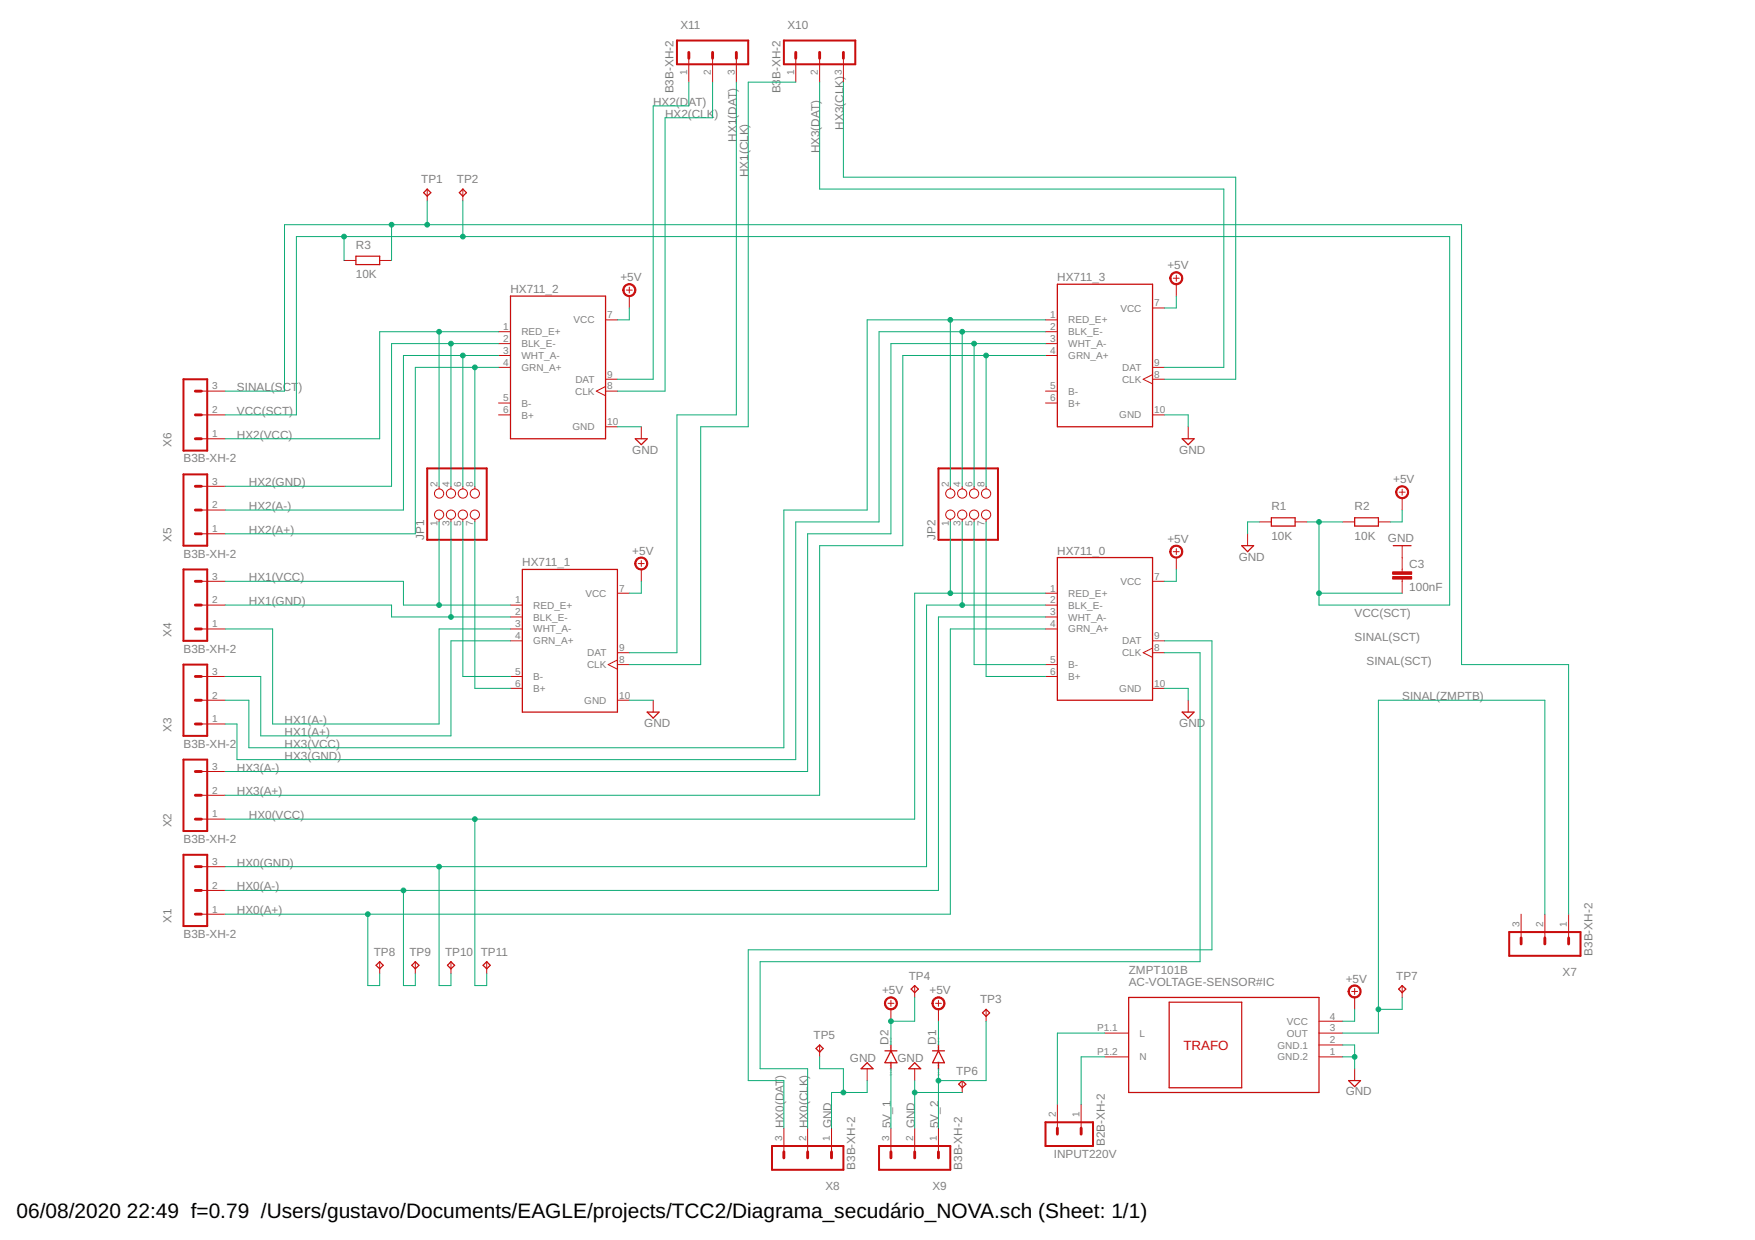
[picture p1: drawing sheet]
<svg xmlns="http://www.w3.org/2000/svg" width="297mm" height="210mm" viewBox="0 0 297 210" stroke-linecap="round" stroke-linejoin="round" font-family="sans-serif">
<g fill="none" stroke="#c90d0c" stroke-width=".21">
<path d="M72.3 32l.6 .6-.6 .6-.6-.6zM78.3 32l.7 .6-.7 .6-.6-.6zM60.2 43.4h4.1v1.4h-4.1zM86.4 50.1h16.1v24.2h-16.1zM179 48.1h16.1v24.1h-16.1zM107.5 74.3h2l-1 1zM200.1 74.3h2l-1 1zM88.4 96.4h16.1v24.1h-16.1zM179 94.4h16.1v24.1h-16.1zM210.2 92.4h2l-1 1zM215.2 87.7h4v1.3h-4zM229.3 87.7h4v1.3h-4z"/>
<path d="M235.8 92.4h3M109.5 120.5h2l-.9 1.1zM200.1 120.5h2l-1 1.1zM63.6 163.4l.7-.6 .6 .6-.6 .6zM70.3 162.8l.6 .6-.6 .6-.6-.6zM76.3 162.8l.6 .6-.6 .6-.6-.6zM81.8 163.4l.6-.6 .6 .6-.6 .6zM138.1 177.5l.6-.6 .6 .6-.6 .6zM146.8 179.9l1 1h-2zM149.8 177.9h2M150.8 177.9l1 2h-2zM150.8 176.9v1"/>
<path d="M150.8 179.9v1M154.2 167.4l.6-.6 .6 .6-.6 .6zM154.8 179.9l1 1h-2zM157.8 177.9h2.1M158.8 177.9l1.1 2h-2.1zM158.8 176.9v1M158.8 179.9v1M166.3 171.4l.6-.5 .6 .5-.6 .7zM191 168.8h32.2v16.1h-32.2zM197.9 169.7h12.3v14.4h-12.3zM236.7 167.4l.6-.6 .6 .6-.6 .6zM162.9 182.9l.6 .6-.6 .6-.6-.6z"/>
<path d="M228.3 182.9h2l-1 1z"/>
</g>
<g fill="none" stroke="#c90d0c" stroke-width=".17">
<path d="M116.6 9.9v4M120.6 9.9v4M124.6 9.9v4M134.7 9.9v4M138.7 9.9v4M142.7 9.9v4M72.3 32v2M78.3 32v2M58.2 44.1h2M64.3 44.1h2M84.4 56.2h2M84.4 58.2h2"/>
<path d="M102.5 54.1h2M106 49.1h1M106.5 48.6v1M106.5 50.1v2M177 56.2h2M177 58.2h2M177 54.1h2M195.1 52.1h2M198.6 47.1h1M199.1 46.6v1M199.1 48.1v2M34.1 66.2h4"/>
<path d="M34.1 70.2h4M34.1 74.3h4M84.4 60.2h2M84.4 62.2h2M84.4 68.2h2M84.4 70.2h2M102.5 72.2h2M102.5 65.4l-1.6 .8 1.6 .8M102.5 66.2h2M102.5 64.2h2M108.5 72.2v2.1M177 60.2h2"/>
<path d="M177 66.2h2M177 68.2h2M195.1 62.2h2M195.1 64.2h2M195.1 70.2h2M195.1 63.4l-1.6 .8 1.6 .8M201.1 72.2v2.1M34.1 98.4h4M34.1 90.4h4M34.1 86.3h4M34.1 82.3h4M74.3 82.3v.5"/>
<path d="M74.3 87.9v.4M76.3 82.3v.5M76.3 87.9v.4M78.3 82.3v.5M78.3 87.9v.4M80.4 82.3v.5M80.4 87.9v.4M108 95.4h1M108.5 94.9v1M108.5 96.4v2M160.8 82.3v.5M160.8 87.9v.4"/>
<path d="M162.9 82.3v.5M162.9 87.9v.4M164.9 82.3v.5M164.9 87.9v.4M166.9 82.3v.5M166.9 87.9v.4M195.1 98.4h2M198.6 93.4h1M199.1 92.9v1M199.1 94.4v2M211.2 90.4v2M213.2 88.3h2"/>
<path d="M219.2 88.3h2M227.3 88.3h2M233.3 88.3h2M236.8 83.3h1M237.3 82.8v1M237.3 84.3v2M237.3 92.4v4.4M237.3 98v2.4M34.1 102.4h4M34.1 106.5h4M34.1 114.5h4M34.1 118.5h4"/>
<path d="M86.4 102.4h2M86.4 104.4h2M86.4 106.5h2M86.4 116.5h2M86.4 108.5h2M86.4 114.5h2M104.5 100.4h2M104.5 110.5h2M104.5 112.5h2M104.5 118.5h2M104.5 111.7l-1.6 .8 1.6 .8M110.6 118.5v2"/>
<path d="M177 100.4h2M177 102.4h2M177 104.4h2M177 106.5h2M177 112.5h2M177 114.5h2M195.1 116.5h2M195.1 109.7l-1.6 .8 1.6 .8M195.1 110.5h2M195.1 108.5h2M201.1 118.5v2M34.1 138.7h4"/>
<path d="M34.1 134.6h4M34.1 130.6h4M34.1 122.6h4M34.1 154.7h4M34.1 150.7h4M34.1 146.7h4M257.5 154.7v4.1M261.5 154.7v4.1M265.5 154.7v4.1M64.3 162.8v2M70.3 162.8v2M76.3 162.8v2"/>
<path d="M82.4 162.8v2M138.7 176.9v2M150.3 169.8h1M150.8 169.3v1M150.8 170.9v2M154.8 166.8v2M158.3 169.8h1M158.8 169.3v1M158.8 170.9v2M166.9 170.9v2M187 174.9h4M187 178.9h4"/>
<path d="M223.2 172.9h4.1M223.2 174.9h4.1M223.2 176.9h4.1M223.2 178.9h4.1M228.8 167.8h1M229.3 167.3v1M229.3 168.8v2.1M237.3 166.8v2M132.7 191v4M136.7 191v4M140.7 191v4M146.8 180.9v2"/>
<path d="M150.8 191v4M154.8 180.9v2M154.8 191v4M158.8 191v4M162.9 182.9v2M179 186.9v4.1M183 186.9v4.1M229.3 180.9v2"/>
<circle cx="74.3" cy="87.1" r=".78"/>
<circle cx="74.3" cy="83.5" r=".78"/>
<circle cx="76.3" cy="87.1" r=".78"/>
<circle cx="76.3" cy="83.5" r=".78"/>
<circle cx="78.3" cy="83.5" r=".78"/>
<circle cx="78.3" cy="87.1" r=".78"/>
<circle cx="80.4" cy="87.1" r=".78"/>
<circle cx="80.4" cy="83.5" r=".78"/>
<circle cx="160.8" cy="87.1" r=".78"/>
<circle cx="160.8" cy="83.5" r=".78"/>
<circle cx="162.9" cy="83.5" r=".78"/>
<circle cx="162.9" cy="87.1" r=".78"/>
<circle cx="164.9" cy="83.5" r=".78"/>
<circle cx="164.9" cy="87.1" r=".78"/>
<circle cx="166.9" cy="83.5" r=".78"/>
<circle cx="166.9" cy="87.1" r=".78"/>
</g>
<g fill="#c90d0c" stroke="#c90d0c" stroke-width=".17">
<path d="M235.7 97.6h3.2v.4h-3.2z"/>
<path d="M235.7 96.8h3.2v.4h-3.2z"/>
</g>
<g fill="none" stroke="#c90d0c" stroke-width=".34">
<path d="M114.6 6.9h12v4h-12zM132.7 6.9h12.1v4h-12.1zM31.1 64.2h4v12.1h-4zM72.3 79.3h10.1v12.1h-10.1zM158.8 79.3h10.1v12.1h-10.1zM31.1 80.3h4v12.1h-4zM31.1 96.4h4v12.1h-4zM31.1 112.5h4v12.1h-4zM31.1 128.6h4v12.1h-4zM31.1 144.7h4v12.1h-4zM255.4 157.8h12.1v4h-12.1zM130.7 194h12v4h-12z"/>
<path d="M148.8 194h12v4h-12zM177 190h8v4h-8z"/>
</g>
<g fill="#c90d0c" stroke="#c90d0c" stroke-width=".17">
<path d="M158.1 169a1.1 1.1 0 0 1 1.7 .3 1.1 1.1 0 0 1-.7 1.6 1.1 1.1 0 0 1-1.4-1.1h.2a.9 .9 0 0 1 1.3-.8 .9 .9 0 0 1 .2 1.5 .9 .9 0 0 1-1.4-.4l-.1-.3h-.2l.1-.3z" fill-rule="evenodd"/>
<path d="M228.6 167a1.11 1.11 0 0 1 1.7 .4 1.11 1.11 0 0 1-.8 1.5 1.11 1.11 0 0 1-1.3-1.1h.2a.9 .9 0 0 1 1.2-.8 .9 .9 0 0 1 .3 1.5 .9 .9 0 0 1-1.5-.4v-.3h-.2l.1-.6z" fill-rule="evenodd"/>
<path d="M236.6 82.5a1.1 1.1 0 0 1 1.7 .3 1.1 1.1 0 0 1-.7 1.6 1.1 1.1 0 0 1-1.4-1.1h.2a.9 .9 0 0 1 1.3-.8 .9 .9 0 0 1 .2 1.5 .9 .9 0 0 1-1.4-.4l-.1-.3h-.2l.2-.6z" fill-rule="evenodd"/>
<path d="M198.4 92.5a1.11 1.11 0 0 1 1.7 .4 1.11 1.11 0 0 1-.7 1.6 1.11 1.11 0 0 1-1.4-1.1h.2a.9 .9 0 0 1 1.2-.9 .9 .9 0 0 1 .3 1.5 .9 .9 0 0 1-1.5-.4v-.2h-.2z" fill-rule="evenodd"/>
<path d="M198.4 46.3a1.11 1.11 0 0 1 1.7 .3 1.11 1.11 0 0 1-.8 1.6 1.11 1.11 0 0 1-1.3-1.1h.2a.9 .9 0 0 1 1.2-.9 .9 .9 0 0 1 .3 1.5 .9 .9 0 0 1-1.5-.4v-.2h-.2z" fill-rule="evenodd"/>
<path d="M105.8 48.3a1.11 1.11 0 0 1 1.7 .3 1.11 1.11 0 0 1-.7 1.6 1.11 1.11 0 0 1-1.4-1.1h.2a.91 .91 0 0 1 1.4-.7 .91 .91 0 0 1 .1 1.5 .91 .91 0 0 1-1.5-.5v-.3h-.2l.1-.3z" fill-rule="evenodd"/>
<path d="M107.8 94.6a1.11 1.11 0 0 1 1.7 .3 1.11 1.11 0 0 1-.7 1.6 1.11 1.11 0 0 1-1.4-1.1h.2a.92 .92 0 0 1 1.4-.8 .92 .92 0 0 1 .1 1.6 .92 .92 0 0 1-1.4-.5l-.1-.3h-.2l.1-.3z" fill-rule="evenodd"/>
<path d="M150.1 169a1.1 1.1 0 0 1 1.7 .3 1.1 1.1 0 0 1-.8 1.6 1.1 1.1 0 0 1-1.3-1.1h.2a.9 .9 0 0 1 1.2-.8 .9 .9 0 0 1 .3 1.5 .9 .9 0 0 1-1.5-.4v-.3h-.2v-.3z" fill-rule="evenodd"/>
</g>
<g fill="none" stroke="#c90d0c" stroke-width=".49">
<path d="M116.6 8.9v1M120.6 8.9v1M124.6 8.9v1M134.7 8.9v1M138.7 8.9v1M142.7 8.9v1M33.1 66.2h1M33.1 70.2h1M33.1 74.3h1M33.1 98.4h1M33.1 82.3h1M33.1 86.3h1"/>
<path d="M33.1 90.4h1M33.1 114.5h1M33.1 118.5h1M33.1 102.4h1M33.1 106.5h1M33.1 130.6h1M33.1 134.6h1M33.1 138.7h1M33.1 122.6h1M33.1 146.7h1M33.1 150.7h1M33.1 154.7h1"/>
<path d="M257.5 158.8v1M261.5 158.8v1M265.5 158.8v1M132.7 195v1M136.7 195v1M140.7 195v1M150.8 195v1M154.8 195v1M158.8 195v1M179 191v1M183 191v1"/>
</g>
<g fill="none" stroke="#0dab76" stroke-width=".17">
<path d="M116.6 13.9v4h-6v46.3h-6.1M120.6 13.9v6h-8v46.3h-8.1M124.6 13.9v56.3h-10v40.3h-8.1M134.7 13.9h-8.1v58.3h-8v40.3h-12.1M138.7 13.9v18.1h68.4v30.2h-10M142.7 13.9v16.1h66.4v34.2h-12M66.3 38v6.1M72.3 34v4M78.3 34v6M58.2 40v4.1M74.3 56.2v26.1M76.3 58.2v24.1"/>
<path d="M84.4 56.2h-20.1v18.1h-26.2M84.4 58.2h-18.1v24.1h-28.2M106.5 52.1v2h-2M160.8 54.1v28.2M162.9 56.2v26.1M164.9 58.2v24.1M177 54.1h-30.2v32.2h-14.1v40.3h-90.6v-8.1h-4M177 58.2h-26.2v32.2h-14.1v40.2h-98.6M177 56.2h-28.2v32.1h-14.1v40.3h-94.6v-6h-2M199.1 50.1v2h-2M38.1 70.2h12.1v-30.2h195.2v62.4h-22.2v-14.1M38.1 66.2h10.1v-28.2h199.2v74.5h18.1v42.2"/>
<path d="M78.3 60.2v22.1M80.4 62.2v20.1M84.4 62.2h-14.1v28.2h-32.2M84.4 60.2h-16.1v26.1h-30.2M104.5 72.2h4M166.9 60.2v22.1M177 60.2h-24.2v32.2h-14.1v42.2h-100.6M197.1 70.2h4v2M38.1 98.4h30.2v4h18.1M74.3 88.3v14.1M76.3 88.3v16.1M78.3 88.3v26.2h8.1"/>
<path d="M80.4 88.3v28.2h6M108.5 98.4v2h-2M160.8 88.3v12.1M162.9 88.3v14.1M164.9 88.3v24.2h12.1M166.9 88.3v26.2h10.1M199.1 96.4v2h-2M213.2 88.3h-2v2.1M221.2 88.3h6.1M237.3 86.3v2h-2M38.1 102.4h28.2v2h20.1M38.1 106.5h8v16.1h28.2v-16.1h12.1"/>
<path d="M86.4 108.5h-10.1v16.1h-32.2v-10.1h-6M106.5 118.5h4.1M177 100.4h-22.2v38.3h-116.7M177 106.5h-16.2v48.2h-122.7M177 102.4h-20.2v44.3h-118.7M177 104.4h-18.2v46.3h-120.7M197.1 108.5h8v52.3h-78.5v22.1h6.1v8.1M197.1 110.5h6v52.3h-74.4v18.1h8v10.1M197.1 116.5h4v2M223.2 100.4h14.1M80.4 138.7v28.1h2v-2M62.3 154.7v12.1h2v-2"/>
<path d="M68.3 150.7v16.1h2v-2M74.3 146.7v20.1h2v-2M261.5 154.7v-36.2h-28.2v56.4h-6M138.7 178.9v2h4v4M154.8 168.8v4.1h-4v4M158.8 172.9v4M166.9 172.9v10h-8.1M187 178.9h-4v8M187 174.9h-8v12M227.3 178.9h2M227.3 176.9h2v4M229.3 170.9v2h-2"/>
<path d="M237.3 168.8v2.1h-4M146.8 182.9v2h-6.1v6.1M150.8 180.9v10.1M154.8 182.9v8.1M154.8 184.9h8.1M158.8 180.9v10.1"/>
</g>
<g fill="#0dab76" stroke="#0dab76" stroke-width=".17">
<circle cx="160.8" cy="100.4" r=".4"/>
<circle cx="80.4" cy="138.7" r=".4"/>
<circle cx="162.9" cy="102.4" r=".4"/>
<circle cx="74.3" cy="146.7" r=".4"/>
<circle cx="68.3" cy="150.7" r=".4"/>
<circle cx="62.3" cy="154.7" r=".4"/>
<circle cx="233.3" cy="170.9" r=".4"/>
<circle cx="223.2" cy="88.3" r=".4"/>
<circle cx="223.2" cy="100.4" r=".4"/>
<circle cx="58.2" cy="40" r=".4"/>
<circle cx="78.3" cy="40" r=".4"/>
<circle cx="142.7" cy="184.9" r=".4"/>
<circle cx="154.8" cy="184.9" r=".4"/>
<circle cx="229.3" cy="178.9" r=".4"/>
<circle cx="74.3" cy="102.4" r=".4"/>
<circle cx="76.3" cy="104.4" r=".4"/>
<circle cx="74.3" cy="56.2" r=".4"/>
<circle cx="76.3" cy="58.2" r=".4"/>
<circle cx="78.3" cy="60.2" r=".4"/>
<circle cx="80.4" cy="62.2" r=".4"/>
<circle cx="160.8" cy="54.1" r=".4"/>
<circle cx="162.9" cy="56.2" r=".4"/>
<circle cx="164.9" cy="58.2" r=".4"/>
<circle cx="166.9" cy="60.2" r=".4"/>
<circle cx="66.3" cy="38" r=".4"/>
<circle cx="72.3" cy="38" r=".4"/>
<circle cx="150.8" cy="172.9" r=".4"/>
<circle cx="158.8" cy="182.9" r=".4"/>
</g>
<g font-size="3.5">
<text x="2.8" y="206.1">06/08/2020</text>
<text x="21.5" y="206.1">22:49 f=0.79 /Users/gustavo/Documents/EAGLE/projects/TCC2/Diagrama_secudário_NOVA.sch (Sheet: 1/1)</text>
</g>
<text font-size="2.3" fill="#c90d0c" x="200.3" y="177.7">TRAFO</text>
<g font-size="2" fill="#808080">
<text x="115.2" y="4.8">X11</text>
<text x="133.3" y="4.8">X10</text>
<text x="110.5" y="17.9">HX2(DAT)</text>
<text x="114" y="15.8" transform="rotate(-90 114 15.8)">B3B-XH-2</text>
<text x="132.1" y="15.8" transform="rotate(-90 132.1 15.8)">B3</text>
<text x="132.1" y="13.4" transform="rotate(-90 132.1 13.4)">B-XH-2</text>
<text x="112.6" y="19.9">HX2(CLK</text>
<text x="121" y="19.9">)</text>
<text x="124.6" y="24" transform="rotate(-90 124.6 24)">HX1(DAT)</text>
<text x="142.7" y="21.9" transform="rotate(-90 142.7 21.9)">HX3(CLK)</text>
<text x="126.6" y="30" transform="rotate(-90 126.6 30)">HX1(CLK)</text>
<text x="138.7" y="26" transform="rotate(-90 138.7 26)">HX3(DAT)</text>
<text x="71.3" y="31">TP1</text>
<text x="77.3" y="31">TP2</text>
<text x="60.2" y="47.1">10K</text>
<text x="60.2" y="42.1">R3</text>
<text x="105" y="47.6">+5V</text>
<text x="179" y="47.6">HX711_3</text>
<text x="197.6" y="45.6">+5V</text>
<text x="86.4" y="49.6">HX711_2</text>
<text x="40.1" y="70.2">VCC(SCT)</text>
<text x="40.1" y="66.2">SINAL(SCT</text>
<text x="50.5" y="66.2">)</text>
<text x="29" y="75.7" transform="rotate(-90 29 75.7)">X6</text>
<text x="40.1" y="74.3">HX2(VCC)</text>
<text x="107" y="76.8">GND</text>
<text x="199.6" y="76.8">GND</text>
<text x="31.1" y="78.3">B3B-XH-2</text>
<text x="42.1" y="82.3">HX2(GND)</text>
<text x="235.8" y="81.8">+5V</text>
<text x="42.1" y="86.3">HX2(A-)</text>
<text x="215.2" y="86.3">R1</text>
<text x="229.3" y="86.3">R2</text>
<text x="29" y="91.8" transform="rotate(-90 29 91.8)">X5</text>
<text x="31.1" y="94.4">B3B-XH-2</text>
<text x="42.1" y="90.4">HX2(A+)</text>
<text x="71.8" y="91.4" transform="rotate(-90 71.8 91.4)">JP1</text>
<text x="88.4" y="95.9">HX711_1</text>
<text x="107" y="93.9">+5V</text>
<text x="158.3" y="91.4" transform="rotate(-90 158.3 91.4)">JP2</text>
<text x="179" y="93.9">HX711_0</text>
<text x="197.6" y="91.9">+5V</text>
<text x="209.7" y="94.9">GND</text>
<text x="215.2" y="91.4">10K</text>
<text x="229.3" y="91.4">10K</text>
<text x="234.9" y="91.8">GND</text>
<text x="42.1" y="98.4">HX1(VCC)</text>
<text x="238.5" y="100.1">100nF</text>
<text x="238.5" y="96.1">C3</text>
<text x="29" y="107.9" transform="rotate(-90 29 107.9)">X4</text>
<text x="42.1" y="102.4">HX1(GND)</text>
<text x="229.3" y="104.4">VCC(SCT)</text>
<text x="31.1" y="110.5">B3B-XH-2</text>
<text x="229.3" y="108.5">SINAL(SCT)</text>
<text x="231.3" y="112.5">SINAL(SCT)</text>
<text x="237.3" y="118.5">SINAL(ZMPTB)</text>
<text x="29" y="124" transform="rotate(-90 29 124)">X3</text>
<text x="48.2" y="122.6">HX1(A-)</text>
<text x="48.2" y="124.6">HX1(A+)</text>
<text x="109" y="123.1">GND</text>
<text x="199.6" y="123.1">GND</text>
<text x="31.1" y="126.6">B3B-XH-2</text>
<text x="40.1" y="130.6">HX3(A-)</text>
<text x="48.2" y="126.6">HX3(VCC)</text>
<text x="48.2" y="128.6">HX3(GND)</text>
<text x="40.1" y="134.6">HX3(A+)</text>
<text x="29" y="140.1" transform="rotate(-90 29 140.1)">X2</text>
<text x="31.1" y="142.7">B3B-XH-2</text>
<text x="42.1" y="138.7">HX0(VCC)</text>
<text x="40.1" y="146.7">HX0(GND)</text>
<text x="40.1" y="150.7">HX0(A-)</text>
<text x="40.1" y="154.8">HX0(A+)</text>
<text x="29" y="156.2" transform="rotate(-90 29 156.2)">X1</text>
<text x="31.1" y="158.8">B3B-XH-2</text>
<text x="63.3" y="161.8">TP8</text>
<text x="69.3" y="161.8">TP9</text>
<text x="75.3" y="161.8">TP10</text>
<text x="81.4" y="161.8">TP11</text>
<text x="269.5" y="161.8" transform="rotate(-90 269.5 161.8)">B3B-XH-2</text>
<text x="153.8" y="165.8">TP4</text>
<text x="191" y="166.8">AC-VOLTAGE-SENSOR#IC</text>
<text x="191" y="164.8">ZMPT101B</text>
<text x="227.8" y="166.3">+5V</text>
<text x="236.3" y="165.8">TP7</text>
<text x="264.5" y="165.2">X7</text>
<text x="149.3" y="168.3">+5V</text>
<text x="157.3" y="168.3">+5V</text>
<text x="165.9" y="169.8">TP3</text>
<text x="137.7" y="175.9">TP5</text>
<text x="143.9" y="179.8">GND</text>
<text x="150.4" y="176.9" transform="rotate(-90 150.4 176.9)">D2</text>
<text x="151.9" y="179.8">GND</text>
<text x="158.5" y="176.9" transform="rotate(-90 158.5 176.9)">D1</text>
<text x="161.9" y="181.9">TP6</text>
<text x="227.8" y="185.4">GND</text>
<text x="132.7" y="191" transform="rotate(-90 132.7 191)">HX0(DAT)</text>
<text x="136.7" y="191" transform="rotate(-90 136.7 191)">HX0(CLK)</text>
<text x="140.7" y="191" transform="rotate(-90 140.7 191)">GND</text>
<text x="150.8" y="191" transform="rotate(-90 150.8 191)">5V_1</text>
<text x="154.8" y="191" transform="rotate(-90 154.8 191)">GND</text>
<text x="158.8" y="191" transform="rotate(-90 158.8 191)">5V_2</text>
<text x="178.4" y="196">INPUT220V</text>
<text x="187" y="194" transform="rotate(-90 187 194)">B2B-XH-2</text>
<text x="139.7" y="201.4">X8</text>
<text x="144.8" y="198" transform="rotate(-90 144.8 198)">B3B-XH-2</text>
<text x="157.8" y="201.4">X9</text>
<text x="162.9" y="198" transform="rotate(-90 162.9 198)">B3B-XH-2</text>
</g>
<g font-size="1.7" fill="#808080">
<text x="116.3" y="12.7" transform="rotate(-90 116.3 12.7)">1</text>
<text x="120.3" y="12.7" transform="rotate(-90 120.3 12.7)">2</text>
<text x="124.3" y="12.7" transform="rotate(-90 124.3 12.7)">3</text>
<text x="134.4" y="12.7" transform="rotate(-90 134.4 12.7)">1</text>
<text x="138.4" y="12.7" transform="rotate(-90 138.4 12.7)">2</text>
<text x="142.5" y="12.7" transform="rotate(-90 142.5 12.7)">3</text>
<text x="102.8" y="53.9">7</text>
<text x="177.8" y="53.9">1</text>
<text x="189.6" y="52.7">VCC</text>
<text x="195.3" y="51.8">7</text>
<text x="85.2" y="55.9">1</text>
<text x="85.2" y="57.9">2</text>
<text x="85.2" y="59.9">3</text>
<text x="88.2" y="56.8">RED_E+</text>
<text x="88.2" y="58.8">BLK_E-</text>
<text x="97.1" y="54.7">VCC</text>
<text x="177.8" y="55.9">2</text>
<text x="177.8" y="57.9">3</text>
<text x="177.8" y="59.9">4</text>
<text x="180.8" y="54.7">RED_E+</text>
<text x="180.8" y="56.8">BLK_E-</text>
<text x="180.8" y="58.8">WHT_A-</text>
<text x="35.9" y="65.9">3</text>
<text x="85.2" y="61.9">4</text>
<text x="88.2" y="60.8">WHT_A-</text>
<text x="88.2" y="62.8">GRN_A+</text>
<text x="97.4" y="64.8">DAT</text>
<text x="102.8" y="65.9">8</text>
<text x="102.8" y="63.9">9</text>
<text x="177.8" y="65.9">5</text>
<text x="180.8" y="60.8">GRN_A+</text>
<text x="189.9" y="64.8">CLK</text>
<text x="190" y="62.8">DAT</text>
<text x="195.3" y="63.9">8</text>
<text x="195.3" y="61.9">9</text>
<text x="35.9" y="70">2</text>
<text x="85.2" y="67.9">5</text>
<text x="85.2" y="70">6</text>
<text x="88.2" y="68.8">B-</text>
<text x="88.2" y="70.8">B+</text>
<text x="97.3" y="66.8">CLK</text>
<text x="102.8" y="72">10</text>
<text x="177.8" y="67.9">6</text>
<text x="180.8" y="66.8">B-</text>
<text x="180.8" y="68.8">B+</text>
<text x="189.4" y="70.8">GND</text>
<text x="195.3" y="70">10</text>
<text x="35.9" y="74">1</text>
<text x="96.9" y="72.9">GND</text>
<text x="35.9" y="82">3</text>
<text x="74" y="82.5" transform="rotate(-90 74 82.5)">2</text>
<text x="76.1" y="82.5" transform="rotate(-90 76.1 82.5)">4</text>
<text x="78.1" y="82.5" transform="rotate(-90 78.1 82.5)">6</text>
<text x="80.1" y="82.5" transform="rotate(-90 80.1 82.5)">8</text>
<text x="160.6" y="82.5" transform="rotate(-90 160.6 82.5)">2</text>
<text x="162.6" y="82.5" transform="rotate(-90 162.6 82.5)">4</text>
<text x="164.6" y="82.5" transform="rotate(-90 164.6 82.5)">6</text>
<text x="166.6" y="82.5" transform="rotate(-90 166.6 82.5)">8</text>
<text x="35.9" y="86.1">2</text>
<text x="74" y="89.1" transform="rotate(-90 74 89.1)">1</text>
<text x="76.1" y="89.1" transform="rotate(-90 76.1 89.1)">3</text>
<text x="78.1" y="89.1" transform="rotate(-90 78.1 89.1)">5</text>
<text x="80.1" y="89.1" transform="rotate(-90 80.1 89.1)">7</text>
<text x="160.6" y="89.1" transform="rotate(-90 160.6 89.1)">1</text>
<text x="162.6" y="89.1" transform="rotate(-90 162.6 89.1)">3</text>
<text x="164.6" y="89.1" transform="rotate(-90 164.6 89.1)">5</text>
<text x="166.6" y="89.1" transform="rotate(-90 166.6 89.1)">7</text>
<text x="35.9" y="90.1">1</text>
<text x="35.9" y="98.1">3</text>
<text x="99.1" y="101">VCC</text>
<text x="104.8" y="100.1">7</text>
<text x="177.8" y="100.1">1</text>
<text x="180.8" y="101">RED_E+</text>
<text x="189.6" y="99">VCC</text>
<text x="195.3" y="98.1">7</text>
<text x="35.9" y="106.2">1</text>
<text x="35.9" y="102.2">2</text>
<text x="87.2" y="102.2">1</text>
<text x="87.2" y="104.2">2</text>
<text x="87.2" y="106.2">3</text>
<text x="90.3" y="103">RED_E+</text>
<text x="90.3" y="105.1">BLK_E-</text>
<text x="90.3" y="107.1">WHT_A-</text>
<text x="177.8" y="102.2">2</text>
<text x="177.8" y="104.2">3</text>
<text x="177.8" y="106.2">4</text>
<text x="180.8" y="103">BLK_E-</text>
<text x="180.8" y="105.1">WHT_A-</text>
<text x="180.8" y="107.1">GRN_A+</text>
<text x="87.2" y="108.2">4</text>
<text x="90.3" y="109.1">GRN_A+</text>
<text x="99.4" y="113.1">CLK</text>
<text x="99.4" y="111.1">DAT</text>
<text x="104.8" y="112.2">8</text>
<text x="104.8" y="110.2">9</text>
<text x="177.8" y="112.2">5</text>
<text x="180.8" y="113.1">B-</text>
<text x="189.9" y="111.1">CLK</text>
<text x="190" y="109.1">DAT</text>
<text x="195.3" y="110.2">8</text>
<text x="195.3" y="108.2">9</text>
<text x="35.9" y="118.3">2</text>
<text x="35.9" y="114.2">3</text>
<text x="87.2" y="114.2">5</text>
<text x="87.2" y="116.2">6</text>
<text x="90.3" y="115.1">B-</text>
<text x="90.3" y="117.1">B+</text>
<text x="98.9" y="119.1">GND</text>
<text x="104.8" y="118.3">10</text>
<text x="177.8" y="114.2">6</text>
<text x="180.8" y="115.1">B+</text>
<text x="189.4" y="117.1">GND</text>
<text x="195.3" y="116.2">10</text>
<text x="35.9" y="122.3">1</text>
<text x="35.9" y="130.3">3</text>
<text x="35.9" y="134.3">2</text>
<text x="35.9" y="138.4">1</text>
<text x="35.9" y="146.4">3</text>
<text x="35.9" y="154.5">1</text>
<text x="35.9" y="150.4">2</text>
<text x="257.2" y="156.9" transform="rotate(-90 257.2 156.9)">3</text>
<text x="261.2" y="156.9" transform="rotate(-90 261.2 156.9)">2</text>
<text x="265.2" y="156.9" transform="rotate(-90 265.2 156.9)">1</text>
<text x="217.8" y="173.5">VCC</text>
<text x="225.1" y="172.6">4</text>
<text x="185.7" y="174.6">P1.1</text>
<text x="185.7" y="178.6">P1.2</text>
<text x="192.9" y="175.5">L</text>
<text x="192.9" y="179.5">N</text>
<text x="216.2" y="177.5">GND.1</text>
<text x="216.2" y="179.5">GND.2</text>
<text x="217.8" y="175.5">OUT</text>
<text x="225.1" y="174.6">3</text>
<text x="225.1" y="176.6">2</text>
<text x="225.1" y="178.6">1</text>
<text x="178.7" y="189.1" transform="rotate(-90 178.7 189.1)">2</text>
<text x="182.7" y="189.1" transform="rotate(-90 182.7 189.1)">1</text>
<text x="132.4" y="193.1" transform="rotate(-90 132.4 193.1)">3</text>
<text x="136.4" y="193.1" transform="rotate(-90 136.4 193.1)">2</text>
<text x="140.4" y="193.1" transform="rotate(-90 140.4 193.1)">1</text>
<text x="150.5" y="193.1" transform="rotate(-90 150.5 193.1)">3</text>
<text x="154.5" y="193.1" transform="rotate(-90 154.5 193.1)">2</text>
<text x="158.6" y="193.1" transform="rotate(-90 158.6 193.1)">1</text>
</g>
<g font-size=".4" fill="#808080">
<text x="150.9" y="178.2" transform="rotate(-90 150.9 178.2)">SpiceOrder 2</text>
<text x="159" y="178.2" transform="rotate(-90 159 178.2)">SpiceOrder 2</text>
<text x="150.9" y="182.2" transform="rotate(-90 150.9 182.2)">SpiceOrder 1</text>
<text x="159" y="182.2" transform="rotate(-90 159 182.2)">SpiceOrder 1</text>
</g>
</svg>
